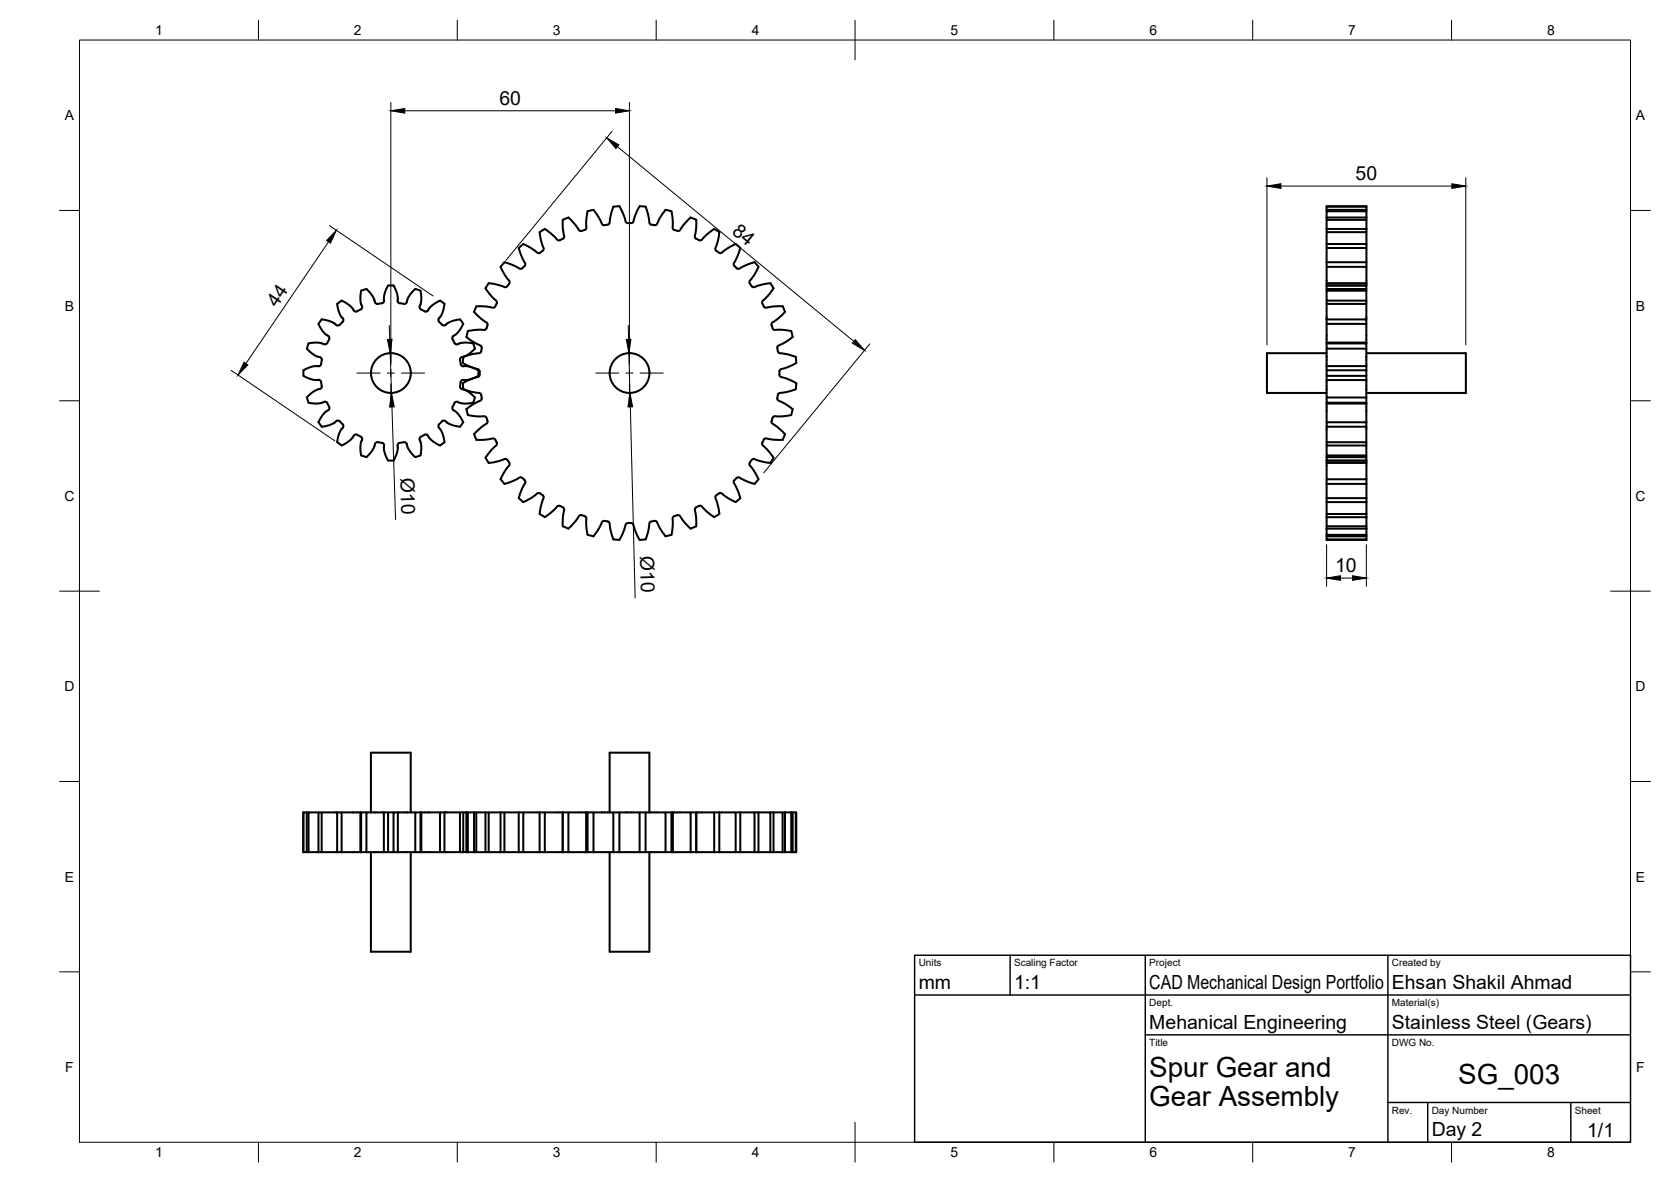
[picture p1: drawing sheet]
<svg xmlns="http://www.w3.org/2000/svg" width="420mm" height="297mm" viewBox="0 0 420 297" stroke-linecap="round" stroke-linejoin="round" font-family="sans-serif">
<!-- layer: Visible -->
<g fill="none" stroke="#000" stroke-width=".51">
<path d="M135.7 58.3l.4 2.3 .6 1.9-.2 .5M142.9 54.7l1.8 1.8 .9 1.4 .6 .1M142.9 54.7l-1.4 .6 .1 2.5 .3 1.5-.3 .7-.9 .4-.5-.1-1.4-1.4-1.8-1.4-1.3 .8M147.7 53.1l-.3 2.3v1.9l-.2 .4-.9 .3M147.7 53.1l1.5-.4 1.4 1.9 .8 1.8 .4 .2 1-.1M154.2 52l-.7 2.2-.2 1.8-.5 .5M154.2 51.9l1.5-.1 1.2 2.4 .5 1.6 .3 .3h1M160.8 51.8l-1.1 2.4-.5 1.6-.5 .3M160.8 51.8l1.5 .1M162.3 52l.7 2.2 .3 1.9 .3 .3 1 .2 .5-.2 1.5-2.6a1.25 1.25 0 0 1 1.9-.8l.3 .1M168.8 53.1l.3 2v2.3l.3 .3 .9 .3M173.7 54.7l-1.5 1.4-1.2 1.7-.7 .2"/>
<path d="M173.7 54.7l.3 .1a1.23 1.23 0 0 1 1.1 1.7l-.4 2.9 .3 .6M180.9 58.3l-.3 1.8-.7 2.4 .2 .5M180.9 58.3l-1.3-.8-1.9 1.4-1.3 1.4-.5 .1-.9-.4M333.6 57.5v-2.2h10v2.2M333.6 54.7v-1.6h10v1.6M333.6 52.7v-.7h10v.7M333.6 52v-.2h10v.2M333.6 52.7v.4M333.6 54.7v.6M333.6 57.5v.8M333.6 57.5h10M333.6 54.7h10"/>
<path d="M333.6 52.7h10M343.6 52.7v.4M343.6 54.7v.6M343.6 57.5v.8M85.9 75.6l2.1 1.2 1.3 1.5 1.4-.6M85.9 75.5l-.3 .2a1.25 1.25 0 0 0-.6 2l.6 1.6 .6 .7a1.36 1.36 0 0 1-.8 1.6M97.6 71.8l-1 2.2v1.5a1.33 1.33 0 0 1-1.6 .9h-.3a.89 .89 0 0 1-.6-1l-1.2-2a1.13 1.13 0 0 0-1.7-.5l-.4 .2-.2 1.1v1.5l.5 1.5-.4 .5M97.6 71.8h1.4M99 71.8a6.9 6.9 0 0 1 1 3.2v.8a2.04 2.04 0 0 0 2.2 .3l.4-1.3 1-1.4a1.17 1.17 0 0 1 1.8-.5l.3 .1 .2 1.4v1.5l-.4 1.3 .3 .5M105.8 77.7l1.4 .6 1.4-1.5 1-.7a1.16 1.16 0 0 1 1.9 0l.3 .3-.3 1.3-.5 1.5-.7 .8M119.8 77l-.2 .3a1.22 1.22 0 0 0 .5 2l2.3 1.8 .2 .5-.2 .6-.2 .5-.4 .2-2.9 .1a1.21 1.21 0 0 0-1.5 1.3l-.1 .4M124.9 76.3l-.4 .7-.4 .3-2.3-.3h-2"/>
<path d="M131.3 67.4l-.6 .1-2.6-1.2a1.21 1.21 0 0 0-2 .5l-.2 .3 .3 .7 1.9 2.8v.4l-.6 1-.4 .2-2.9-.9a1.23 1.23 0 0 0-1.9 .8l-.2 .3 .1 .3 1.1 1.4 1.5 1.6 .1 .6M131.6 61.3l2 1.1 1.5 1.1h.7M131.6 61.3l-.3 .3a1.23 1.23 0 0 0-.5 1.9l1.3 2.7-.2 .6M131.9 66.8l-.5 .6M136.5 63l-.7 .5M184.7 66.8l.6 .7 .4 .1 3.3-1.5 .7-.2 .3 .3a1.25 1.25 0 0 1 .1 2l-1.7 2.6 .1 .5 .6 .7 .4 .2 2.4-.8 1.8-.2M185 61.3l-2.1 1.1-1.6 1.2h-.4l-.8-.6M185 61.3l.3 .3a1.23 1.23 0 0 1 .5 1.9l-1.3 2.7 .1 .6M191.7 76.3l.4 .8 .3 .2 3.3-.4 1.1 .1 .2 .3a1.24 1.24 0 0 1-.5 2l-2.4 1.9-.1 .4 .3 1 .4 .3h1.9l2.4 .3 .3 1.5-1.7 1.2-2 1-.2 .4 .2 1 .4 .5 1.9 .2 2.2 .7 .1 1.5-2.3 1.1-1.6 .5-.3 .4v1.1l.3 .4 1.6 .5 2.3 1.1v.4a1.23 1.23 0 0 1-1.3 1.5l-3.1 .7-.2 .3-.2 1 .3 .5 1.5 .7 2.1 1.4-.1 .4a1.24 1.24 0 0 1-1.5 1.3l-3 .1-.5 .4M193.7 71.2l.8 1.3-1.4 1.8-1.4 1.4v.6M333.6 76.4v3.9M333.6 75.6v.8h10v3.9"/>
<path d="M333.6 73.1v2.5h10v.8M333.6 72.6v.5h10v2.5M333.6 71.8v.8h10v.5M333.6 71.7l10 .1v.8M333.6 71.2v-4.1h10v4.1M333.6 65.9v-3.6h10v3.6M333.6 61.3v-3h10v3M333.6 61.3v1M333.6 65.9v1.2M333.6 71.2v.5M333.6 71.7h10M333.6 71.2h10"/>
<path d="M333.6 65.9h10M333.6 61.3h10M343.6 71.7v.1M343.6 61.3v1M343.6 65.9v1.2M343.6 71.2v.5M76.3 94.5l2.2 .9 1.6 .1M80.1 95.5a1.31 1.31 0 0 1 .8 1.5l-.2 .6-1.3 .5-1.5 1a1.12 1.12 0 0 0-.4 1.8l.1 .3 1.5 .2h1.3l1.1-.4M85.4 81.6l-.2 .2a.93 .93 0 0 1-1.1-.5l-2.1-.8a1.12 1.12 0 0 0-1.7 .6l-.2 .3 .5 1 .6 .9 .9 .9a1 1 0 0 1 .7 .8 1 1 0 0 1-.4 1l-.3 .4-.4 .2-1.3-.4-1.7-.1a1.12 1.12 0 0 0-1.4 1.2l-.2 .3 1.2 1.1 1.1 .8 1 .2a1.29 1.29 0 0 1 .3 1.8l-.4 .5h-1.4l-1.6 .5a1.13 1.13 0 0 0-1 1.6v.3M110.4 80a1.36 1.36 0 0 0 .8 1.6M111.2 81.6l.6 .2 .7-.6a7 7 0 0 1 3.2-.9l.2 .2a1.28 1.28 0 0 1-.1 2.1l-.9 1.2-1.1 .8-.1 .4a2.52 2.52 0 0 0 1.1 1.6l1.3-.4 1.8-.1a1.31 1.31 0 0 1 1.5 1.5M116.5 95.5a1.32 1.32 0 0 0-.8 1.5v.3a.92 .92 0 0 0 1 .6l1.2 .7 1.5 1.3"/>
<path d="M117.3 84.7l2.1 1.5 1.4 .6 .3 .6-.3 1.3-3.3 .7-1 .3v.4a1.24 1.24 0 0 0 1 1.7l2.8 1 .3 .6M119.4 87.6l-1.5 1.3-1.2 .7a.88 .88 0 0 0-.9 .4 .88 .88 0 0 0 0 1l.1 .7 .4 .3h1.3l1.7 .5a1.31 1.31 0 0 1 1 1.9M119.4 99.9l-.1 .3a1.28 1.28 0 0 1-1.7 1.2h-1.5l-1-.4M120.3 94.5l-2.3 .9-1.5 .1M120.6 94.2l-.3 .5-2.1 .7-1.8 .9 .1 1.5 2.2 .7 1.9 .3 .3 .2 .2 .8v.5l-.2 .3-1.9 1-1.7 1.2M120.6 93.3v.8M333.6 95.5v4.4h10v1.3M333.6 87.6v4.4M333.6 86.3v1.3h10v4.4M333.6 80.3v1.1h10v4.7M333.6 81.4v4.7M333.6 99.9v1.3h10v.2"/>
<path d="M333.6 94.5v1M333.6 93.1v1.4h10v1M333.6 92v1.1h10v1.4M333.6 86.1v.2h10v1.3M333.6 80.3h10v1.1M333.6 88.8h-15v9.9h15M333.6 95.5h10M333.6 92h10M333.6 86.1h10M343.6 95.5v4.4M343.6 92v1.1M343.6 86.1v.2"/>
<path d="M343.6 88.8h25v9.9h-25M81.5 101a1.33 1.33 0 0 1 1.3 1.3l-.1 .6-1.2 1-.9 1.2a1.12 1.12 0 0 0 .1 1.9l.2 .2a7.2 7.2 0 0 0 3.3-1l.3-.4M84.6 105.8l.4-.1 .4 .2M85.4 105.9a1.36 1.36 0 0 1 .8 1.6l-.8 1.1-.4 1.4a1.13 1.13 0 0 0 .6 1.7l.3 .2M88.9 109.5l-.9 1.2-2.1 1.3M89 109.5l.5-.3 1.2 .5M90.7 109.8l.4 .5-.5 1.5v1.5a1.15 1.15 0 0 0 1.2 1.5l.4 .1M92.1 114.9l1.5-1.7 .7-1.6a1.35 1.35 0 0 1 1.8-.3l.5 .4v1.8l1 2.2M97.6 115.7h1.4M104.4 114.9l-1.6-1.9-.5-1.4a1.34 1.34 0 0 0-1.8-.3l-.5 .4v1a7 7 0 0 1-1 3M105.8 109.8l-.3 .5 .4 1.3v1.7a1.15 1.15 0 0 1-1.1 1.5l-.4 .1M107.6 109.5l-.6-.3-1.2 .5"/>
<path d="M110.3 107.5l.7 .8 .6 1.7a1.12 1.12 0 0 1-.7 1.7l-.2 .2-1.6-.8-.9-.8-.6-.8M111.2 105.9a1.36 1.36 0 0 0-.8 1.6M112 105.8l-.4-.1-.4 .2M115.1 101l-.3-.1a2.08 2.08 0 0 0-1 2l1.1 .8 1.1 1.4a1.14 1.14 0 0 1-.1 1.9l-.2 .2a7.4 7.4 0 0 1-3.3-1l-.4-.4M117.3 102.8l.1 .4a1.22 1.22 0 0 0 1.5 1.3l2.9 .1 .5 .4M119.8 110.5h2.3l1.8-.3 .6 .3 .4 1.2-2.4 2.7-.4 .6 .2 .4a1.23 1.23 0 0 0 1.9 .8l2.8-.9 .6 .3M122.3 105l.3 .9-.1 .4-2.4 1.9a1.2 1.2 0 0 0-.5 2l.2 .3M127.6 115.6l.5 .7v.5l-1.7 2.5a1.22 1.22 0 0 0 .2 2l.3 .3M189 115.6l.5-.3 2.4 .8 1.8 .2M189 115.6l-.5 .6-.1 .5 1.7 2.6a1.23 1.23 0 0 1-.1 2l-.3 .3M194.3 105l-.3 .9 .1 .4 1.4 1 1.9 1.8-.6 1.4h-2.3l-1.8-.3-.6 .3-.5 .9 .1 .5 1.4 1.3 1.4 1.8-.8 1.3M333.6 101.4v4.7"/>
<path d="M333.6 114.9v.8h10l-10 .1M333.6 114.5v.4h10v.8M333.6 112v2.5h10v.4M333.6 111.1v.9h10v2.5M333.6 107.2v3.9h10v.9M333.6 106.1h10v1.1h-10zM333.6 101.2v.2M333.6 116.3v4.1h10v-4.1M333.6 115.7v.6M333.6 101.4h10M333.6 116.3h10M343.6 101.4v4.7"/>
<path d="M343.6 107.2v3.9M343.6 115.8v.5M131.3 120.1l-.6-.1-1.9 1-2 .6M131.4 120.1l.5 .6M131.9 120.7l.2 .6-1.1 2.2-.6 1.7M135.7 129.2l1.3 .8M135.8 124h-.7l-2.3 1.6a1.22 1.22 0 0 1-2.1-.2l-.3-.2M135.8 124l.7 .5 .2 .5-.6 1.9-.4 2.3M141.5 127.5l.4 .7-.3 1.5-.1 2.6 .4 .1a1.2 1.2 0 0 0 1.9-.5l1.8-2.2 .6-.2M141.5 127.5l-.8-.4-.5 .1-1.4 1.4-1.8 1.4M146.3 129.5l.7 .2M147 129.7l.4 .6 .1 2.8a1.22 1.22 0 0 0 1.4 1.6l.3 .1 1.5-2.1 .7-1.5 .6-.3"/>
<path d="M152 130.9l.8 .1M152.8 131l.5 .5 .2 1.8 .7 2.3M154.2 135.6l1.6 .1M158.7 131.5l.5 .2 .5 1.7 1.1 2.3M158.7 131.4l-1 .1-.3 .2-.5 1.7-1.2 2.3M162.3 135.6l-1.5 .1M163.8 131l-.5 .4-.3 1.9-.7 2.3M164.6 130.9l-.8 .1M169.5 129.7l-.4 .5v2.9a1.22 1.22 0 0 1-1.4 1.6 .73 .73 0 0 1-.8-.6l-1-1.4-.7-1.5-.6-.3M170.3 129.5l.7 .2 1.2 1.7 1.5 1.4M170.3 129.5l-.7 .2M175 127.5l-.3 .6 .4 2.9a1.21 1.21 0 0 1-1.1 1.7l-.3 .1"/>
<path d="M175 127.5l.9-.4 .5 .1 1.3 1.4 1.9 1.4M180.9 129.2l-1.3 .8M184.6 120.7l-.1 .6 1 1.9 .6 2M184.7 120.7l.6-.7 .4-.1 2.1 1.1 1.9 .6M186.2 125.2l-.3 .2a1.24 1.24 0 0 1-2.1 .2l-2.5-1.7-.5 .1-.8 .6-.1 .4 .7 2.4 .3 1.8M333.6 134.8v.8h10v-.8M333.6 132.8v1.6h10v-1.6M333.6 130v2.3h10v-2.3M333.6 126.2v3h10v-3M333.6 121.6v3.6h10v-3.6M333.6 120.4v1.2M333.6 125.2v1"/>
<path d="M333.6 129.2v.8M333.6 132.3v.5M333.6 134.4v.4M333.6 135.6v.1h10v-.1M333.6 134.8h10M333.6 132.8h10M333.6 130h10M333.6 126.2h10M333.6 121.6h10M343.6 120.4v1.2M343.6 125.2v1M343.6 129.2v.8"/>
<path d="M343.6 132.3v.5M343.6 134.4v.4M76.3 204.2v10v-10h.8M77.6 204.2h-.5v10h-.8M80.1 204.2h-2.5v10h-.5M80.9 204.2h-.8v10h-2.5M80.9 214.2h3.9M84.8 204.2h-3.9v10h-.8M84.8 204.2h1.1v10h-1.1zM85.9 204.2h4.7M85.9 214.2h4.7M90.6 204.2h.2"/>
<path d="M90.6 204.2v10M92.1 214.2h4.4M92.1 204.2h-1.3v10h-.2M93.3 204.2v-15h10v15M93.3 214.2v25h10v-25M96.5 204.2h-4.4v10h-1.3M96.5 204.2h1.1M96.5 204.2v10M99 204.2h-1.4v10h-1.1M99 214.2h1M100 204.2h4.4M100 204.2h-1v10h-1.4"/>
<path d="M100 204.2v10M105.7 204.2h-1.3v10h-4.4M105.7 214.2h.2M105.9 204.2h4.7M105.9 204.2h-.2v10h-1.3M105.9 204.2v10M111.8 204.2h-1.2v10h-4.7M111.8 204.2v10h-1.2M111.8 204.2h3.9M116.5 204.2h-.8v10h-3.9M116.5 214.2h.8M117.3 204.2h-.8v10h-.8"/>
<path d="M117.3 204.2h.3M117.3 214.2h.3M117.3 204.2v10M119.2 204.2h-1.6v10h1.6M119.2 204.2h.6M119.2 214.2h.6M119.2 204.2v10M122.1 204.2h-2.3v10h2.3M122.1 204.2h.8M122.1 214.2h.8M122.1 204.2v10M125.9 204.2h-3v10h3"/>
<path d="M125.9 204.2h.9M125.9 214.2h.9M125.9 204.2v10M130.4 204.2h-3.6v10h3.6M130.4 204.2h1.2M130.4 214.2h1.2M130.4 204.2v10M135.7 204.2h-4.1v10h4.1M135.7 204.2h1.3M135.7 214.2h1.3M135.7 204.2v10M141.5 204.2v10z"/>
<path d="M142.9 204.2h-5.9v10h5.9M147.4 204.2h-4.5v10h4.5M147.4 204.2h.3v10h-.3M147.4 204.2v10M147.7 204.2h1.5M147.7 214.2h1.5M153.3 204.2h-4.1v10h4.1M153.3 204.2h.9v10h-.9M153.3 204.2v-15h10v15M153.3 214.2v25h10v-25M154.2 204.2h1.5M154.2 214.2h1.5"/>
<path d="M155.7 204.2h5.1v10h-5.1zM160.8 204.2h1.5M160.8 214.2h1.5M163.3 204.2h4v10h-4M163.3 204.2h-1v10h1M167.3 204.2h1.5M167.3 214.2h1.5M169.2 204.2h4.5v10h-4.5M169.2 204.2h-.4v10h.4M169.2 204.2v10M173.7 204.2h5.9v10h-5.9M175 204.2l.1 10z"/>
<path d="M179.6 204.2h1.3M179.6 214.2h1.3M180.9 204.2h4.1v10h-4.1M180.9 204.2v10M185 204.2h1.1M185 214.2h1.1M186.1 204.2h3.6v10h-3.6M186.1 204.2v10M189.7 204.2h1M189.7 214.2h1M190.7 204.2h3v10h-3M190.7 204.2v10"/>
<path d="M193.7 204.2h.8M193.7 214.2h.8M194.5 204.2h2.3v10h-2.3M194.5 204.2v10M196.8 204.2h.6M196.8 214.2h.6M197.4 204.2h1.5v10h-1.5M197.4 204.2v10M198.9 204.2h.4M198.9 214.2h.4M199.3 204.2h.9v10h-.9M199.3 204.2v10"/>
<path d="M200.1 204.2v10"/>
<circle cx="98.3" cy="93.7" r="5"/>
<circle cx="158.3" cy="93.7" r="5"/>
</g>
<!-- layer: BORDER -->
<g fill="none" stroke="#000" stroke-width=".25">
<path d="M20 10.1h390v276.9h-390zM65 5.1v5M115 5.1v5M165 5.1v5M215 5.1v10M265 5.1v5M315 5.1v5M365 5.1v5M15 52.9h5M410 52.9h5M15 100.7h5M410 100.7h5"/>
<path d="M15 148.6h10M405 148.6h10M15 196.4h5M410 196.4h5M15 244.2h5M410 244.2h5M65 287v5M115 287v5M165 287v5M215 282.1v9.9M265 287v5M315 287v5"/>
<path d="M365 287v5"/>
</g>
<!-- layer: FD_Dimensions -->
<g fill="none" stroke="#000" stroke-width=".25">
<path d="M98.3 25.7v66M101.8 27.8h53M153.9 33l-26.7 32.5M155.2 36.9l59.5 48.9M158.3 25.7v66M82.8 56.7l26.1 17.7M318.6 44.7v42M322.1 46.8h43M368.6 44.7v42M82.6 60.8l-20.8 30.6M58.1 93.1l26.1 17.7M97.9 81.8l.1 3.5"/>
<path d="M98.1 88.8l.3 9.9M158 81.8l.1 3.5M158.1 88.8l.3 9.9M218.7 86.4l-26.7 32.4M98.6 102.3l.9 28.3M158.5 102.3l1.2 47.9M333.6 136.9v10.5M343.6 136.9v10.5M337.1 145.3h3"/>
</g>
<g fill="#000" stroke="#000" stroke-width=".25">
<path d="M98.3 27.8l3.5-.5v1.1zM154.8 27.3l3.5 .5-3.5 .6zM152.5 34.6l3.1 1.8-.7 .9zM318.6 46.8l3.5-.6v1.2zM365.1 46.2l3.5 .6-3.5 .6zM84.6 57.9l-1.5 3.2-1-.7zM61.3 91l1 .7-2.4 2.6zM97.4 85.3l1.2-.1-.5 3.6zM157.5 85.3l1.1-.1-.5 3.6zM215.1 85.4l2.3 2.6-3.1-1.7zM98.4 98.7l.7 3.5-1.1 .1zM158.4 98.7l.7 3.5-1.2 .1z"/>
<path d="M333.6 145.3l3.5-.6v1.1zM340.1 144.7l3.5 .6-3.5 .5z"/>
</g>
<!-- layer: Smart Centers -->
<path d="M89.8 93.8h5.8M97.4 93.8h1.8M98.3 85.3v5.8M98.3 92.9v1.8M98.3 96.4v5.9M100.9 93.8h5.9M149.8 93.8h5.8M157.4 93.8h1.8M158.3 85.3v5.8M158.3 92.9v1.8M158.3 96.4v5.9M161 93.8h5.8" fill="none" stroke="#000" stroke-width=".25"/>
<!-- layer: TITLEBLOCK -->
<path d="M230 240.1h180v46.9h-180zM230 250h180M254 240.1v9.9M288 240.1v46.9M349 240.1v46.9M288 260.1h122M349 277.1h61M359 277.1v9.9M395 277.1v9.9" fill="none" stroke="#000" stroke-width=".36"/>
<g font-size="7">
<text x="289" y="270.6">Spur Gear and</text>
<text x="366.7" y="272.3">SG_003</text>
<text x="289" y="278.1">Gear Assembly</text>
</g>
<g font-size="4.9">
<text x="125.6" y="26.4">60</text>
<text x="340.9" y="45.3">50</text>
<text x="183.8" y="58.5" transform="rotate(39 183.8 58.5)">84</text>
<text x="69.6" y="77.5" transform="rotate(-56 69.6 77.5)">44</text>
<text x="100.7" y="120.1" transform="rotate(88 100.7 120.1)">Ø10</text>
<text x="161" y="139.8" transform="rotate(89 161 139.8)">Ø10</text>
<text x="335.7" y="143.8">10</text>
<text x="231" y="248.5">mm</text>
<text x="255" y="248.5">1:1</text>
<text x="289" y="248.5">CAD Mechanical Design Portfolio</text>
<text x="350" y="248.5">Ehsan Shakil Ahmad</text>
<text x="289" y="258.6">Mehanical Engineering</text>
<text x="350" y="258.6">Stainless Steel (Gears)</text>
<text x="360" y="285.5">Day 2</text>
<text x="399.1" y="285.7">1/1</text>
</g>
<g font-size="3.5">
<text x="39" y="8.8">1</text>
<text x="89" y="8.8">2</text>
<text x="139" y="8.8">3</text>
<text x="189" y="8.8">4</text>
<text x="239" y="8.8">5</text>
<text x="289" y="8.8">6</text>
<text x="339" y="8.8">7</text>
<text x="389" y="8.8">8</text>
<text x="16.3" y="30.2">A</text>
<text x="411.3" y="30.2">A</text>
<text x="16.3" y="78">B</text>
<text x="411.3" y="78">B</text>
<text x="16.2" y="125.9">C</text>
<text x="411.2" y="125.9">C</text>
<text x="16.2" y="173.7">D</text>
<text x="411.2" y="173.7">D</text>
<text x="16.3" y="221.6">E</text>
<text x="411.3" y="221.6">E</text>
<text x="16.4" y="269.4">F</text>
<text x="411.4" y="269.4">F</text>
<text x="39" y="290.8">1</text>
<text x="89" y="290.8">2</text>
<text x="139" y="290.8">3</text>
<text x="189" y="290.8">4</text>
<text x="239" y="290.8">5</text>
<text x="289" y="290.8">6</text>
<text x="339" y="290.8">7</text>
<text x="389" y="290.8">8</text>
</g>
<g font-size="2.5">
<text x="231" y="242.9">Units</text>
<text x="255" y="242.9">Scaling Factor</text>
<text x="289" y="242.9">Project</text>
<text x="350" y="242.9">Created by</text>
<text x="289" y="252.8">Dept.</text>
<text x="350" y="252.8">Material(s)</text>
<text x="289" y="262.9">Title</text>
<text x="350" y="262.9">DWG No.</text>
<text x="350" y="279.9">Rev.</text>
<text x="360" y="279.9">Day Number</text>
<text x="396" y="279.9">Sheet</text>
</g>
</svg>
